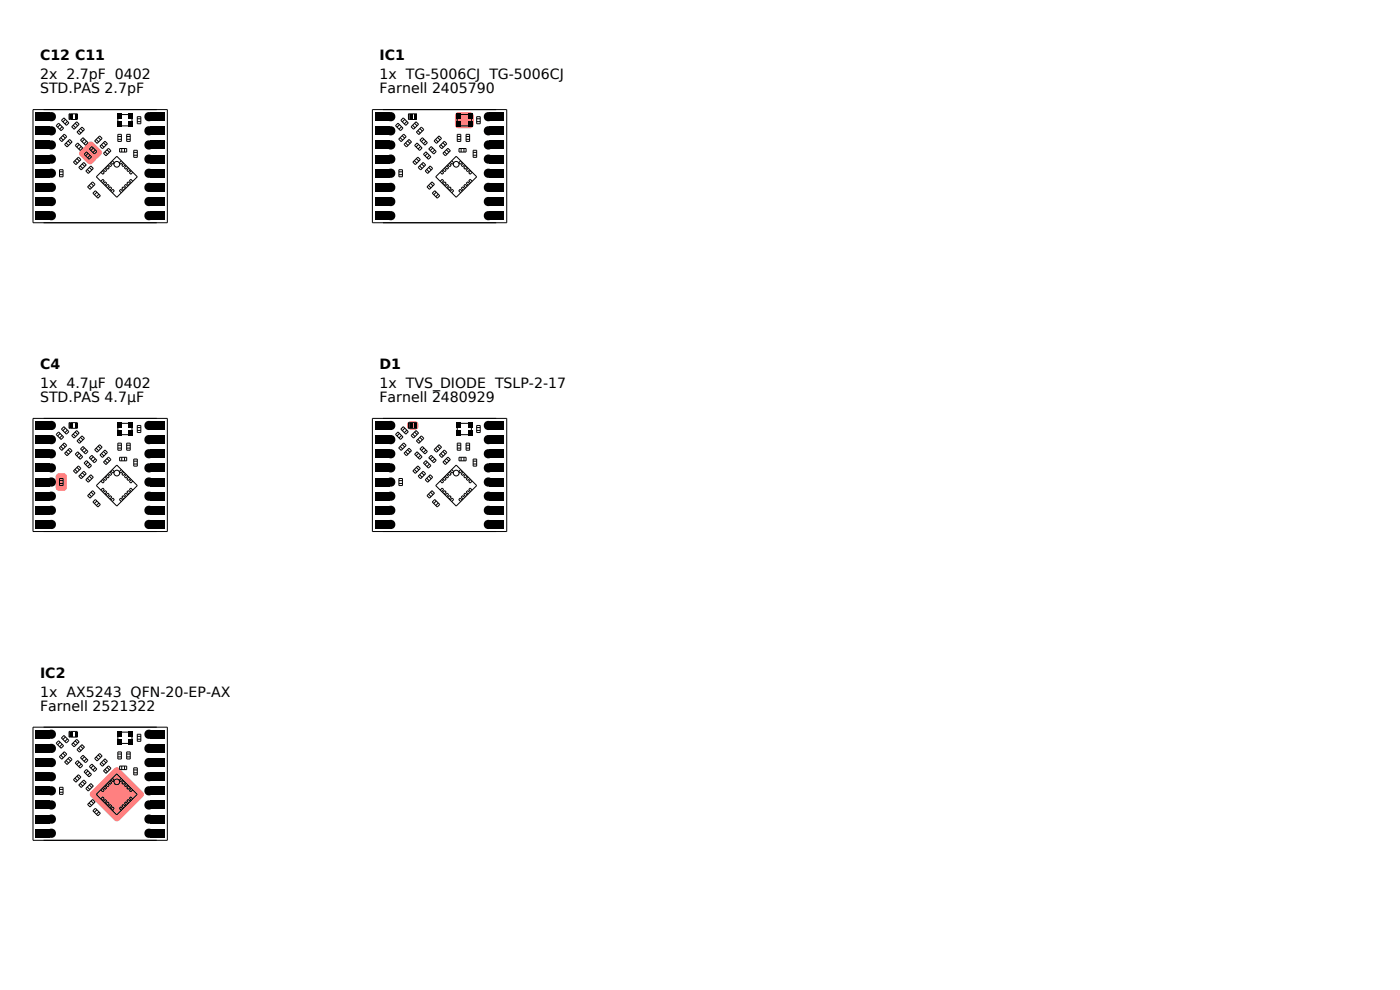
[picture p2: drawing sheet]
<svg xmlns="http://www.w3.org/2000/svg" width="297mm" height="210mm" viewBox="0 0 297 210" stroke-linecap="round" stroke-linejoin="round" font-family="sans-serif">
<g fill="#ff8080">
<path d="M18.7 30.2a.75 .75 0 0 1 1.1 0l1.6 1.6a.75 .75 0 0 1 0 1.1l-.6 .6a.75 .75 0 0 1-1.1 0l-1.6-1.6a.75 .75 0 0 1 0-1z"/>
<path d="M17 32l.6-.6a.75 .75 0 0 1 1.1 0l1.6 1.6a.75 .75 0 0 1 0 1l-.7 .6a.75 .75 0 0 1-1 0l-1.6-1.5a.75 .75 0 0 1 0-1.1z"/>
</g>
<g fill="none" stroke="#000" stroke-width=".21">
<path d="M7 23.3h28.5v24h-28.5zM12.4 26.1l1.1 1.1-.5 .5-1.1-1zM12.6 36h.8v1.5h-.8zM12.6 37.1h.8M12.6 36.5h.8M12.8 26.5l-.6 .5M12.9 29.2l.5 .5M13.2 26.9l-.6 .5M13.3 28.8l.6 .5M13.6 25l1 1.1-.5 .5-1.1-1.1zM13.6 28.5l.6 .5-1.1 1-.5-.5zM13.7 30.6l1.1-1 .5 .5-1.1 1.1z"/>
<path d="M13.9 25.3l-.6 .6M14 30.3l.6 .6M14.3 25.8l-.5 .5M14.4 29.9l.6 .5M14.8 24.2v1.2M15.5 26.6l.6 .5M15.9 34.1l.5 .5M15.9 26.2l.6 .5M16.3 25.8l.5 .6-1.1 1-.5-.5zM16.3 33.7l.6 .5M16.3 28l1.1-1 .5 .5-1 1zM16.5 24.2h-1.8v1.2h1.8"/>
<path d="M16.5 30.3l1 1.1-.5 .5-1-1zM16.6 33.3l.6 .6-1.1 1-.5-.5zM16.6 27.7l.6 .5M16.7 35.5l1.1-1 .5 .5-1.1 1zM16.8 30.7l-.5 .5M17 35.2l.6 .5M17.1 27.3l.5 .5M17.2 31.1l-.5 .5M17.4 34.8l.6 .5M17.6 29.2l1.1 1.1-.6 .5-1-1.1zM17.8 32.7l.6-.5 1 1.1-.5 .5zM17.9 29.5l-.5 .6"/>
<path d="M18.2 36.3l1.1-1.1 .5 .5-1.1 1.1zM18.4 30l-.6 .5M18.5 36l.6 .5M18.7 32.5l-.5 .6M18.9 39.3l.5 .6M18.9 35.5l.6 .6M19.1 33l-.5 .5M19.3 38.9l.6 .5M19.5 31.1l1 1-.5 .6-1-1.1zM19.6 38.6l.6 .5-1.1 1.1-.5-.6zM19.8 31.4l-.5 .5M20.1 29.9l1-1.1 .6 .6-1.1 1z"/>
<path d="M20.2 31.8l-.5 .6M20.4 29.6l.5 .5M20.4 37.5l4.4-4.3 4.3 4.3-4.3 4.4zM20.8 29.2l.6 .5M21.4 38.5l.4-.5 .3 .4-.4 .4M21.5 30.7l.6 .5M21.7 36.2l.4 .5-.3 .3-.4-.5M21.9 39l.4-.4 .4 .3-.5 .4M21.9 30.3l.6 .5M22.2 35.7l.5 .4-.4 .3-.4-.4M22.3 30l.5 .5-1.1 1-.5-.5zM22.3 32.2l.5 .5"/>
<path d="M22.4 39.5l.5-.4 .3 .3-.4 .4M22.7 31.8l.5 .5M22.8 35.2l.4 .4-.3 .3-.5-.4M23 31.5l.5 .5-1 1-.5-.5zM23.3 34.6l.4 .5-.3 .3-.4-.4M23.8 34.1l.5 .4-.4 .4-.4-.5M25 28.5h.8v1.5h-.8zM25 24.5v2M25 29h.8M25 29.6h.8M25.2 24.3h2.6M25.2 26.7h2.6"/>
<path d="M25.4 31.5h1.5v.8h-1.5zM25.7 34.1l-.4 .4 .3 .4 .5-.5M25.8 31.5v.8M26.3 34.6l-.5 .5 .4 .3 .4-.4M26.4 31.5v.8M26.8 35.2l-.4 .4 .3 .3 .4-.4M26.9 28.5h.7v1.5h-.7zM26.9 29h.7M26.9 29.6h.7M27.1 39.5l-.4-.4-.3 .3 .4 .4M27.3 35.7l-.4 .4 .3 .3 .4-.4M27.6 39l-.4-.4-.3 .3 .4 .4"/>
<path d="M27.9 36.2l-.5 .5 .4 .3 .4-.5M28 24.5v2M28.2 38.5l-.4-.5-.4 .4 .5 .4M28.4 31.9h.7v1.5h-.7zM28.4 32.9h.7M28.4 32.3h.7M29.1 24.8h.8v1.5h-.8zM29.1 25.8h.8M29.1 25.2h.8M20.2 40.5l1.1 1-.5 .6-1.1-1.1zM20.6 40.8l-.6 .5M21 41.2l-.5 .5"/>
<path d="M23 40l.4-.4 .3 .3-.4 .5M23.5 40.6l.4-.4 .4 .3-.5 .4M26.1 40.6l-.5-.4-.3 .3 .4 .4M26.6 40l-.4-.4-.4 .3 .5 .5"/>
<circle cx="24.8" cy="34.8" r=".6"/>
</g>
<g fill="#000">
<path d="M7.6 23.9h3v1.8h-3zM7.6 26.9h3v1.8h-3zM7.6 29.9h3v1.8h-3zM7.6 32.9h3v1.8h-3zM7.6 35.9h3v1.8h-3zM7.6 38.9h3v1.8h-3zM15 24.3h.5v.9h-.5zM16 24.3h.5v.9h-.5zM24.8 25.8h.9v1.1h-.9zM24.8 24.1h.9v1.1h-.9zM27.3 25.8h.9v1.1h-.9zM27.3 24.1h.9v1.1h-.9z"/>
<path d="M31.9 23.9h3v1.8h-3zM31.9 26.9h3v1.8h-3zM31.9 29.9h3v1.8h-3zM31.9 32.9h3v1.8h-3zM31.9 35.9h3v1.8h-3zM31.9 38.9h3v1.8h-3zM7.6 41.9h3v1.8h-3zM7.6 44.9h3v1.8h-3zM31.9 41.9h3v1.8h-3zM31.9 44.9h3v1.8h-3z"/>
<circle cx="10.9" cy="36.7" r=".98"/>
<circle cx="10.9" cy="33.7" r=".98"/>
<circle cx="10.9" cy="30.7" r=".98"/>
<circle cx="10.9" cy="27.7" r=".98"/>
<circle cx="10.9" cy="24.7" r=".98"/>
<circle cx="10.9" cy="39.7" r=".98"/>
<circle cx="31.6" cy="33.7" r=".98"/>
<circle cx="31.6" cy="36.7" r=".98"/>
<circle cx="31.6" cy="30.7" r=".98"/>
<circle cx="31.6" cy="27.7" r=".98"/>
<circle cx="31.6" cy="24.7" r=".98"/>
<circle cx="31.6" cy="39.7" r=".98"/>
<circle cx="10.9" cy="42.7" r=".98"/>
<circle cx="10.9" cy="45.7" r=".98"/>
<circle cx="31.6" cy="42.7" r=".98"/>
<circle cx="31.6" cy="45.7" r=".98"/>
</g>
<path d="M12 100.6a1.59 1.59 0 0 1 2.1 .2l.1 2.6a.75 .75 0 0 1-.7 .7h-.9a.75 .75 0 0 1-.8-.7v-2.3z" fill="#ff8080"/>
<g fill="none" stroke="#000" stroke-width=".21">
<path d="M7 88.8h28.5v24h-28.5zM12.4 91.6l1.1 1.1-.5 .5-1.1-1zM12.8 92l-.6 .5M12.9 94.7l.5 .5M13 91l.6-.5 1 1.1-.5 .5zM13.2 92.4l-.6 .5M13.3 94.3l.6 .5M13.6 94l.6 .5-1.1 1.1-.5-.6zM13.9 90.8l-.6 .6M14 95.8l.6 .6M14.3 91.3l-.5 .5M14.4 95.4l.6 .5"/>
<path d="M14.8 95.1l.5 .5-1.1 1.1-.5-.5zM14.8 89.7v1.2M15.5 92.1l.6 .5M15.6 99.9l1-1.1 .6 .6-1.1 1zM15.9 99.6l.5 .5M15.9 91.7l.6 .5M16.3 91.3l.5 .6-1.1 1-.5-.5zM16.3 99.2l.6 .5M16.3 93.5l1.1-1 .5 .5-1 1.1zM16.5 89.7h-1.8v1.2h1.8M16.5 95.8l1 1.1-.5 .5-1-1zM16.6 93.2l.6 .5"/>
<path d="M16.8 96.2l-.5 .5M17.1 92.8l.5 .5M17.1 95.2l.5-.5 1.1 1.1-.6 .5zM17.2 96.6l-.5 .5M17.8 100l.5 .5-1.1 1.1-.5-.6zM17.9 95l-.5 .6M18.4 95.5l-.6 .5M18.4 97.7l1 1.1-.5 .5-1.1-1.1zM18.7 98l-.5 .6M19 97.1l.5-.5 1 1.1-.5 .5zM19.1 98.5l-.5 .5M19.8 96.9l-.5 .5"/>
<path d="M20.1 95.4l1-1.1 .6 .6-1.1 1zM20.2 97.3l-.5 .6M20.4 95.1l.5 .5M20.8 94.7l.6 .5M21.5 96.2l.6 .5M21.9 95.8l.6 .5M22.3 95.5l.5 .5-1.1 1.1-.5-.6zM22.3 97.7l.5 .5M22.7 97.3l.5 .5M23 97l.5 .5-1 1.1-.5-.6zM23.8 99.6l.5 .4-.4 .4-.4-.5M25 94h.8v1.5h-.8z"/>
<path d="M25 90v2M25 94.5h.8M25 95.1h.8M25.2 89.8h2.6M25.2 92.2h2.6M25.4 97h1.5v.8h-1.5zM25.7 99.6l-.4 .4 .3 .4 .5-.5M25.8 97v.8M26.4 97v.8M26.9 94h.7v1.5h-.7zM26.9 94.5h.7M26.9 95.1h.7"/>
<path d="M28 90v2M28.4 97.4h.7v1.5h-.7zM28.4 98.4h.7M28.4 97.8h.7M29.1 90.3h.8v1.5h-.8zM29.1 91.3h.8M29.1 90.7h.8M12.6 101.5h.8v1.5h-.8zM12.6 102.6h.8M12.6 102h.8M17 100.7l.6 .5M17.4 100.3l.6 .5"/>
<path d="M18.5 101.5l.6 .5M18.6 105.2l1-1.1 .6 .5-1.1 1.1zM18.9 104.8l.5 .6M18.9 101l.6 .6M19.3 100.7l.5 .5-1.1 1.1-.5-.5zM19.3 104.4l.6 .5M19.7 106.5l.5-.5 1.1 1-.5 .6zM20.4 103l4.4-4.3 4.3 4.3-4.3 4.4zM20.6 106.3l-.6 .5M21 106.7l-.5 .5M21.4 104l.4-.5 .3 .4-.4 .4M21.7 101.7l.4 .5-.3 .3-.4-.4"/>
<path d="M21.9 104.5l.4-.4 .4 .3-.5 .4M22.2 101.2l.5 .4-.4 .4-.4-.5M22.4 105l.5-.4 .3 .3-.4 .4M22.8 100.7l.4 .4-.3 .3-.5-.4M23 105.6l.4-.5 .3 .4-.4 .4M23.3 100.1l.4 .5-.3 .3-.4-.4M23.5 106.1l.4-.4 .4 .3-.5 .4M26.1 106.1l-.5-.4-.3 .3 .4 .4M26.3 100.1l-.5 .5 .4 .3 .4-.4M26.6 105.6l-.4-.5-.4 .4 .5 .4M26.8 100.7l-.4 .4 .3 .3 .4-.4M27.1 105l-.4-.4-.3 .3 .4 .4"/>
<path d="M27.3 101.2l-.4 .4 .3 .4 .4-.5M27.6 104.5l-.4-.4-.3 .3 .4 .4M27.9 101.7l-.5 .5 .4 .3 .4-.4M28.2 104l-.4-.5-.4 .4 .5 .4"/>
<circle cx="24.8" cy="100.4" r=".6"/>
</g>
<g fill="#000">
<path d="M7.6 89.4h3v1.8h-3zM7.6 92.4h3v1.8h-3zM7.6 95.4h3v1.8h-3zM7.6 98.4h3v1.8h-3zM15 89.8h.5v.9h-.5zM16 89.8h.5v.9h-.5zM24.8 91.3h.9v1.1h-.9zM24.8 89.6h.9v1.1h-.9zM27.3 91.3h.9v1.1h-.9zM27.3 89.6h.9v1.1h-.9zM31.9 89.4h3v1.8h-3zM31.9 92.4h3v1.8h-3z"/>
<path d="M31.9 95.4h3v1.8h-3zM31.9 98.4h3v1.8h-3zM7.6 101.4h3v1.8h-3zM7.6 104.4h3v1.8h-3zM7.6 107.4h3v1.8h-3zM7.6 110.4h3v1.8h-3zM31.9 101.4h3v1.8h-3zM31.9 104.4h3v1.8h-3zM31.9 107.4h3v1.8h-3zM31.9 110.4h3v1.8h-3z"/>
<circle cx="10.9" cy="93.3" r=".98"/>
<circle cx="10.9" cy="90.3" r=".98"/>
<circle cx="10.9" cy="99.3" r=".98"/>
<circle cx="10.9" cy="96.3" r=".98"/>
<circle cx="31.6" cy="93.3" r=".98"/>
<circle cx="31.6" cy="90.3" r=".98"/>
<circle cx="31.6" cy="99.3" r=".98"/>
<circle cx="31.6" cy="96.3" r=".98"/>
<circle cx="10.9" cy="108.3" r=".98"/>
<circle cx="10.9" cy="111.3" r=".98"/>
<circle cx="10.9" cy="105.3" r=".98"/>
<circle cx="10.9" cy="102.3" r=".98"/>
<circle cx="31.6" cy="111.3" r=".98"/>
<circle cx="31.6" cy="105.3" r=".98"/>
<circle cx="31.6" cy="108.3" r=".98"/>
<circle cx="31.6" cy="102.3" r=".98"/>
</g>
<path d="M19.3 168l5-5a.75 .75 0 0 1 1 0l5 5a.75 .75 0 0 1 0 1.1l-5 4.9a.75 .75 0 0 1-1 0l-5-4.9a.75 .75 0 0 1 0-1.1z" fill="#ff8080"/>
<g fill="none" stroke="#000" stroke-width=".21">
<path d="M7 154.3h28.5v24h-28.5zM12.4 157.1l1.1 1.1-.5 .5-1.1-1zM12.8 157.5l-.6 .5M13.2 157.9l-.6 .5M13.3 159.8l.6 .5M13.6 156l1 1.1-.5 .5-1.1-1zM13.6 159.5l.6 .5-1.1 1.1-.5-.6zM13.9 156.3l-.6 .6M14.3 156.8l-.5 .5M14.8 155.2v1.2M15.2 157.9l1.1-1.1 .5 .6-1.1 1zM15.5 157.6l.6 .5"/>
<path d="M15.9 157.2l.6 .5M16.3 159l1.1-1 .5 .5-1 1.1zM16.5 155.2h-1.8v1.2h1.8M16.6 158.7l.6 .5M17.1 158.3l.5 .5M25 159.5h.8v1.5h-.8zM25 155.5v2M25 160h.8M25.2 155.3h2.6M25.2 157.7h2.6M26.9 159.5h.7v1.5h-.7zM26.9 160h.7"/>
<path d="M28 155.5v2M29.1 155.8h.8v1.5h-.8zM29.1 156.8h.8M29.1 156.2h.8M12.6 167h.8v1.5h-.8zM12.6 168.1h.8M12.6 167.5h.8M12.9 160.2l.5 .5M13.7 161.7l1.1-1.1 .5 .5-1.1 1.1zM14 161.3l.6 .6M14.4 160.9l.6 .5M15.6 165.4l1-1 .6 .5-1.1 1z"/>
<path d="M15.9 165.1l.5 .5M16 161.9l.5-.5 1 1-.5 .5zM16.3 164.7l.6 .5M16.8 161.7l-.5 .5M17 166.2l.6 .5M17.2 162.1l-.5 .5M17.4 165.8l.6 .5M17.6 160.2l1.1 1.1-.6 .5-1-1zM17.8 165.5l.5 .5-1.1 1.1-.5-.6zM17.8 163.8l.6-.6 1 1.1-.5 .5zM17.9 160.5l-.5 .6M18.2 167.3l1.1-1.1 .5 .6-1.1 1z"/>
<path d="M18.4 161l-.6 .5M18.5 167l.6 .5M18.6 170.7l1-1.1 .6 .5-1.1 1.1zM18.7 163.5l-.5 .6M18.9 170.3l.5 .6M18.9 166.5l.6 .6M19.1 164l-.5 .5M19.3 169.9l.6 .5M19.5 162.1l1 1.1-.5 .5-1-1.1zM19.8 162.4l-.5 .5M20.1 160.9l1-1.1 .6 .6-1.1 1zM20.2 162.8l-.5 .6"/>
<path d="M20.2 171.5l1.1 1-.5 .6-1.1-1.1zM20.4 160.6l.5 .5M20.6 171.8l-.6 .5M20.8 160.2l.6 .5M21 172.2l-.5 .5M21.4 169.5l.4-.4 .3 .3-.4 .4M21.5 161.7l.6 .5M21.7 167.2l.4 .5-.3 .3-.4-.4M21.9 170l.4-.4 .4 .3-.5 .4M21.9 161.3l.6 .5M22.2 166.7l.5 .4-.4 .4-.4-.5M22.3 161l.5 .5-1.1 1.1-.5-.6z"/>
<path d="M22.3 163.2l.5 .5M22.4 170.5l.5-.4 .3 .3-.4 .5M22.7 162.8l.5 .5M22.8 166.2l.4 .4-.3 .3-.5-.4M23 171.1l.4-.5 .3 .4-.4 .4M23 162.5l.5 .5-1 1.1-.5-.6zM23.3 165.7l.4 .4-.3 .3-.4-.4M23.5 171.6l.4-.4 .4 .3-.5 .4M23.8 165.1l.5 .5-.4 .3-.4-.5M24.8 164.2l4.3 4.3-4.3 4.4-4.4-4.4zM25 160.6h.8M25.4 162.5h1.5v.8h-1.5z"/>
<path d="M25.7 165.1l-.4 .5 .3 .3 .5-.5M25.8 162.5v.8M26.1 171.6l-.5-.4-.3 .3 .4 .4M26.3 165.7l-.5 .4 .4 .3 .4-.4M26.4 162.5v.8M26.6 171.1l-.4-.5-.4 .4 .5 .4M26.8 166.2l-.4 .4 .3 .3 .4-.4M26.9 160.6h.7M27.1 170.5l-.4-.4-.3 .3 .4 .5M27.3 166.7l-.4 .4 .3 .4 .4-.5M27.6 170l-.4-.4-.3 .3 .4 .4M27.9 167.2l-.5 .5 .4 .3 .4-.4"/>
<path d="M28.2 169.5l-.4-.4-.4 .3 .5 .4M28.4 162.9h.7v1.5h-.7zM28.4 163.9h.7M28.4 163.3h.7"/>
<circle cx="24.8" cy="165.9" r=".6"/>
</g>
<g fill="#000">
<path d="M7.6 154.9h3v1.8h-3zM7.6 157.9h3v1.8h-3zM15 155.3h.5v.9h-.5zM16 155.3h.5v.9h-.5zM24.8 156.8h.9v1.1h-.9zM24.8 155.1h.9v1.1h-.9zM27.3 156.8h.9v1.1h-.9zM27.3 155.1h.9v1.1h-.9zM31.9 154.9h3v1.8h-3zM31.9 157.9h3v1.8h-3zM7.6 160.9h3v1.8h-3zM7.6 163.9h3v1.8h-3z"/>
<path d="M7.6 166.9h3v1.8h-3zM7.6 169.9h3v1.8h-3zM7.6 172.9h3v1.8h-3zM7.6 175.9h3v1.8h-3zM31.9 160.9h3v1.8h-3zM31.9 163.9h3v1.8h-3zM31.9 166.9h3v1.8h-3zM31.9 169.9h3v1.8h-3zM31.9 172.9h3v1.8h-3zM31.9 175.9h3v1.8h-3z"/>
<circle cx="10.9" cy="155.8" r=".98"/>
<circle cx="10.9" cy="158.8" r=".98"/>
<circle cx="31.6" cy="155.8" r=".98"/>
<circle cx="31.6" cy="158.8" r=".98"/>
<circle cx="10.9" cy="161.8" r=".98"/>
<circle cx="10.9" cy="167.8" r=".98"/>
<circle cx="10.9" cy="170.8" r=".98"/>
<circle cx="10.9" cy="173.8" r=".98"/>
<circle cx="10.9" cy="164.8" r=".98"/>
<circle cx="10.9" cy="176.8" r=".98"/>
<circle cx="31.6" cy="161.8" r=".98"/>
<circle cx="31.6" cy="167.8" r=".98"/>
<circle cx="31.6" cy="170.8" r=".98"/>
<circle cx="31.6" cy="173.8" r=".98"/>
<circle cx="31.6" cy="164.8" r=".98"/>
<circle cx="31.6" cy="176.8" r=".98"/>
</g>
<path d="M96.7 24l.6-.2h2.4a.75 .75 0 0 1 .8 .7v2a.75 .75 0 0 1-.8 .7h-2.4a.75 .75 0 0 1-.8-.7v-2z" fill="#ff8080"/>
<g fill="none" stroke="#000" stroke-width=".21">
<path d="M79 23.3h28.5v24h-28.5zM84.4 26.1l1.1 1.1-.5 .5-1.1-1zM84.6 36h.8v1.5h-.8zM84.6 37.1h.8M84.6 36.5h.8M84.8 26.5l-.6 .5M84.9 29.2l.5 .5M85 25.5l.6-.5 1 1.1-.5 .5zM85.2 26.9l-.5 .5M85.3 28.8l.6 .5M85.7 28.5l.5 .5-1.1 1-.5-.5zM85.7 30.6l1.1-1 .5 .5-1.1 1.1z"/>
<path d="M85.9 25.3l-.5 .6M86 30.3l.6 .6M86.3 25.7l-.5 .6M86.5 29.9l.5 .5M86.8 24.2v1.2M87.5 26.6l.6 .5M87.9 34.1l.5 .5M88 26.2l.5 .5M88.3 25.8l.5 .6-1.1 1-.5-.5zM88.3 33.7l.6 .5M88.3 28l1.1-1 .5 .5-1 1zM88.5 24.2h-1.8v1.2h1.8"/>
<path d="M88.5 30.3l1.1 1.1-.6 .5-1-1zM88.7 33.3l.5 .6-1.1 1-.5-.5zM88.7 27.7l.5 .5M88.7 35.5l1.1-1 .5 .5-1.1 1zM88.8 30.7l-.5 .5M89 35.2l.6 .5M89.1 27.3l.5 .5M89.1 29.7l.5-.5 1.1 1.1-.5 .5zM89.2 31.1l-.5 .5M89.5 34.8l.5 .5M89.8 32.7l.6-.5 1 1.1-.5 .5zM89.9 29.5l-.5 .6"/>
<path d="M90.2 36.3l1.1-1.1 .5 .5-1.1 1.1zM90.4 30l-.6 .5M90.5 36l.6 .5M90.6 39.6l1.1-1 .5 .5-1.1 1.1zM90.7 32.5l-.5 .6M90.9 39.3l.5 .6M91 35.5l.5 .6M91.1 33l-.5 .5M91.3 38.9l.6 .5M91.5 31.1l1.1 1-.6 .6-1-1.1zM91.8 31.4l-.5 .5M92.2 31.8l-.5 .6"/>
<path d="M92.4 29.6l.5 .5M92.8 29.2l.6 .5M93.2 28.8l.5 .6-1.1 1-.5-.5zM93.4 38.5l.4-.5 .3 .4-.4 .4M93.5 30.7l.6 .5M93.7 36.2l.4 .5-.3 .3-.4-.5M93.9 39l.5-.4 .3 .3-.5 .4M94 30.3l.5 .5M94 32.5l1-1 .6 .5-1.1 1zM94.2 35.7l.5 .4-.3 .3-.5-.4M94.3 30l.5 .5-1.1 1-.5-.5zM94.3 32.2l.5 .5"/>
<path d="M94.5 39.5l.4-.4 .3 .3-.4 .4M94.7 31.8l.5 .5M94.8 35.2l.4 .4-.3 .3-.4-.4M95.3 34.6l.4 .5-.3 .3-.4-.4M95.8 34.1l.5 .4-.4 .4-.4-.5M96.8 33.2l4.3 4.3-4.3 4.4-4.4-4.4zM97 28.5h.8v1.5h-.8zM97 24.5v2M97 29h.8M97 29.6h.8M97.2 24.3h2.6M97.2 26.7h2.6"/>
<path d="M97.4 31.5h1.5v.8h-1.5zM97.7 34.1l-.4 .4 .3 .4 .5-.5M97.8 31.5v.8M98.3 34.6l-.4 .5 .3 .3 .4-.4M98.4 31.5v.8M98.8 35.2l-.4 .4 .3 .3 .4-.4M98.9 28.5h.7v1.5h-.7zM98.9 29h.7M98.9 29.6h.7M99.1 39.5l-.4-.4-.3 .3 .4 .4M99.3 35.7l-.4 .4 .3 .3 .5-.4M99.7 39l-.5-.4-.3 .3 .4 .4"/>
<path d="M99.9 36.2l-.5 .5 .4 .3 .4-.5M100 24.5v2M100.2 38.5l-.4-.5-.4 .4 .5 .4M100.4 31.9h.7v1.5h-.7zM100.4 32.9h.7M100.4 32.3h.7M101.1 24.8h.8v1.5h-.8zM101.1 25.8h.8M101.1 25.2h.8M92.2 40.5l1.1 1-.5 .6-1.1-1.1zM92.6 40.8l-.6 .5M93 41.2l-.5 .5"/>
<path d="M95 40.1l.4-.5 .3 .3-.4 .5M95.5 40.6l.4-.4 .4 .3-.5 .4M98.1 40.6l-.5-.4-.3 .3 .4 .4M98.6 40l-.4-.4-.3 .3 .4 .5"/>
<circle cx="96.8" cy="34.8" r=".6"/>
</g>
<g fill="#000">
<path d="M79.6 23.9h3v1.8h-3zM79.6 26.9h3v1.8h-3zM79.6 29.9h3v1.8h-3zM79.6 32.9h3v1.8h-3zM79.6 35.9h3v1.8h-3zM79.6 38.9h3v1.8h-3zM87 24.3h.5v.9h-.5zM88 24.3h.5v.9h-.5zM96.8 25.8h.9v1.1h-.9zM96.8 24.1h.9v1.1h-.9zM99.3 25.8h.9v1.1h-.9zM99.3 24.1h.9v1.1h-.9z"/>
<path d="M103.9 23.9h3v1.8h-3zM103.9 26.9h3v1.8h-3zM103.9 29.9h3v1.8h-3zM103.9 32.9h3v1.8h-3zM103.9 35.9h3v1.8h-3zM103.9 38.9h3v1.8h-3zM79.6 41.9h3v1.8h-3zM79.6 44.9h3v1.8h-3zM103.9 41.9h3v1.8h-3zM103.9 44.9h3v1.8h-3z"/>
<circle cx="82.9" cy="30.7" r=".98"/>
<circle cx="82.9" cy="36.7" r=".98"/>
<circle cx="82.9" cy="33.7" r=".98"/>
<circle cx="82.9" cy="27.7" r=".98"/>
<circle cx="82.9" cy="24.7" r=".98"/>
<circle cx="82.9" cy="39.7" r=".98"/>
<circle cx="103.6" cy="36.7" r=".98"/>
<circle cx="103.6" cy="33.7" r=".98"/>
<circle cx="103.6" cy="30.7" r=".98"/>
<circle cx="103.6" cy="27.7" r=".98"/>
<circle cx="103.6" cy="24.7" r=".98"/>
<circle cx="103.6" cy="39.7" r=".98"/>
<circle cx="82.9" cy="42.7" r=".98"/>
<circle cx="82.9" cy="45.7" r=".98"/>
<circle cx="103.6" cy="42.7" r=".98"/>
<circle cx="103.6" cy="45.7" r=".98"/>
</g>
<path d="M86.6 89.6a1.62 1.62 0 0 1 2.1 .2l.1 .3a.83 .83 0 0 1-.8 1.1h-.9a.92 .92 0 0 1-.8-.7 .92 .92 0 0 1 .3-.9z" fill="#ff8080"/>
<g fill="none" stroke="#000" stroke-width=".21">
<path d="M79 88.8h28.5v24h-28.5zM84.4 91.6l1.1 1.1-.5 .5-1.1-1zM84.8 92l-.6 .5M84.9 94.7l.5 .5M85 91l.6-.5 1 1.1-.5 .5zM85.2 92.4l-.5 .5M85.3 94.3l.6 .5M85.7 94l.5 .5-1.1 1.1-.5-.6zM85.7 96.2l1.1-1.1 .5 .5-1.1 1.1zM85.9 90.8l-.5 .6M86 95.8l.6 .6M86.3 91.3l-.5 .5"/>
<path d="M86.5 95.4l.5 .5M86.8 89.7v1.2M87.5 92.1l.6 .5M87.6 99.9l1.1-1.1 .5 .6-1.1 1zM87.9 99.6l.5 .5M88 91.7l.5 .5M88 96.4l.5-.6 1.1 1.1-.6 .5zM88.3 91.3l.5 .6-1.1 1-.5-.5zM88.3 99.2l.6 .5M88.3 93.5l1.1-1 .5 .5-1 1.1zM88.5 89.7h-1.8v1.2h1.8M88.7 93.2l.5 .5"/>
<path d="M88.8 96.2l-.5 .5M89.1 92.8l.5 .5M89.2 96.6l-.5 .5M89.6 94.7l1.1 1.1-.5 .5-1.1-1.1zM89.8 100l.5 .5-1.1 1.1-.5-.6zM89.8 98.2l.6-.5 1 1.1-.5 .5zM89.9 95l-.5 .6M90.4 95.5l-.6 .5M90.7 98l-.5 .6M91 97.1l.5-.5 1.1 1.1-.6 .5zM91.1 98.5l-.5 .5M91.8 96.9l-.5 .5"/>
<path d="M92.1 95.4l1.1-1.1 .5 .6-1.1 1zM92.2 97.3l-.5 .6M92.4 95.1l.5 .5M92.8 94.7l.6 .5M93.5 96.2l.6 .5M94 95.8l.5 .5M94 98l1-1 .6 .5-1.1 1.1zM94.3 95.5l.5 .5-1.1 1.1-.5-.6zM94.3 97.7l.5 .5M94.7 97.3l.5 .5M95.8 99.6l.5 .4-.4 .4-.4-.5M96.8 98.7l4.3 4.3-4.3 4.4-4.4-4.4z"/>
<path d="M97 94h.8v1.5h-.8zM97 90v2M97 94.5h.8M97 95.1h.8M97.2 89.8h2.6M97.2 92.2h2.6M97.4 97h1.5v.8h-1.5zM97.7 99.6l-.4 .4 .3 .4 .5-.5M97.8 97v.8M98.4 97v.8M98.9 94h.7v1.5h-.7zM98.9 94.5h.7"/>
<path d="M98.9 95.1h.7M100 90v2M100.4 97.4h.7v1.5h-.7zM100.4 98.4h.7M100.4 97.8h.7M101.1 90.3h.8v1.5h-.8zM101.1 91.3h.8M101.1 90.7h.8M84.6 101.5h.8v1.5h-.8zM84.6 102.6h.8M84.6 102h.8M89 100.7l.6 .5"/>
<path d="M89.5 100.3l.5 .5M90.2 101.8l1.1-1.1 .5 .5-1.1 1.1zM90.5 101.5l.6 .5M90.6 105.2l1.1-1.1 .5 .5-1.1 1.1zM90.9 104.8l.5 .6M91 101l.5 .6M91.3 104.4l.6 .5M91.7 106.5l.5-.5 1.1 1-.5 .6zM92.6 106.3l-.6 .5M93 106.7l-.5 .5M93.4 104l.4-.5 .3 .4-.4 .4M93.7 101.7l.4 .5-.3 .3-.4-.4"/>
<path d="M93.9 104.5l.5-.4 .3 .3-.5 .4M94.2 101.2l.5 .4-.3 .4-.5-.5M94.5 105l.4-.4 .3 .3-.4 .4M94.8 100.7l.4 .4-.3 .3-.4-.4M95 105.6l.4-.5 .3 .4-.4 .4M95.3 100.1l.4 .5-.3 .3-.4-.4M95.5 106.1l.4-.4 .4 .3-.5 .4M98.1 106.1l-.5-.4-.3 .3 .4 .4M98.3 100.1l-.4 .5 .3 .3 .4-.4M98.6 105.6l-.4-.5-.3 .4 .4 .4M98.8 100.7l-.4 .4 .3 .3 .4-.4M99.1 105l-.4-.4-.3 .3 .4 .4"/>
<path d="M99.3 101.2l-.4 .4 .3 .4 .5-.5M99.7 104.5l-.5-.4-.3 .3 .4 .4M99.9 101.7l-.5 .5 .4 .3 .4-.4M100.2 104l-.4-.5-.4 .4 .5 .4"/>
<circle cx="96.8" cy="100.4" r=".6"/>
</g>
<g fill="#000">
<path d="M79.6 89.4h3v1.8h-3zM79.6 92.4h3v1.8h-3zM79.6 95.4h3v1.8h-3zM79.6 98.4h3v1.8h-3zM87 89.8h.5v.9h-.5zM88 89.8h.5v.9h-.5zM96.8 91.3h.9v1.1h-.9zM96.8 89.6h.9v1.1h-.9zM99.3 91.3h.9v1.1h-.9zM99.3 89.6h.9v1.1h-.9zM103.9 89.4h3v1.8h-3zM103.9 92.4h3v1.8h-3z"/>
<path d="M103.9 95.4h3v1.8h-3zM103.9 98.4h3v1.8h-3zM79.6 101.4h3v1.8h-3zM79.6 104.4h3v1.8h-3zM79.6 107.4h3v1.8h-3zM79.6 110.4h3v1.8h-3zM103.9 101.4h3v1.8h-3zM103.9 104.4h3v1.8h-3zM103.9 107.4h3v1.8h-3zM103.9 110.4h3v1.8h-3z"/>
<circle cx="82.9" cy="93.3" r=".98"/>
<circle cx="82.9" cy="90.3" r=".98"/>
<circle cx="82.9" cy="99.3" r=".98"/>
<circle cx="82.9" cy="96.3" r=".98"/>
<circle cx="103.6" cy="93.3" r=".98"/>
<circle cx="103.6" cy="90.3" r=".98"/>
<circle cx="103.6" cy="99.3" r=".98"/>
<circle cx="103.6" cy="96.3" r=".98"/>
<circle cx="82.9" cy="105.3" r=".98"/>
<circle cx="82.9" cy="108.3" r=".98"/>
<circle cx="82.9" cy="111.3" r=".98"/>
<circle cx="82.9" cy="102.3" r=".98"/>
<circle cx="103.6" cy="105.3" r=".98"/>
<circle cx="103.6" cy="108.3" r=".98"/>
<circle cx="103.6" cy="111.3" r=".98"/>
<circle cx="103.6" cy="102.3" r=".98"/>
</g>
<g font-size="3">
<text x="8.5" y="12.8">C12 C11</text>
<text x="8.5" y="16.8">2x 2.7pF 0402</text>
<text x="80.5" y="12.8">IC1</text>
<text x="80.5" y="16.8">1x TG-5006CJ TG-5006CJ</text>
<text x="8.5" y="19.8">STD.PAS 2.7pF</text>
<text x="80.5" y="19.8">Farnell 2405790</text>
<text x="8.5" y="78.3">C4</text>
<text x="8.5" y="82.3">1x 4.7µF 0402</text>
<text x="80.5" y="78.3">D1</text>
<text x="80.5" y="82.3">1x TVS_DIODE TSLP-2-17</text>
<text x="8.5" y="85.3">STD.PAS 4.7µF</text>
<text x="80.5" y="85.3">Farnell 2480929</text>
<text x="8.5" y="143.8">IC2</text>
<text x="8.5" y="147.8">1x AX5243 QFN-20-EP-AX</text>
<text x="8.5" y="150.8">Farnell 2521322</text>
</g>
</svg>
